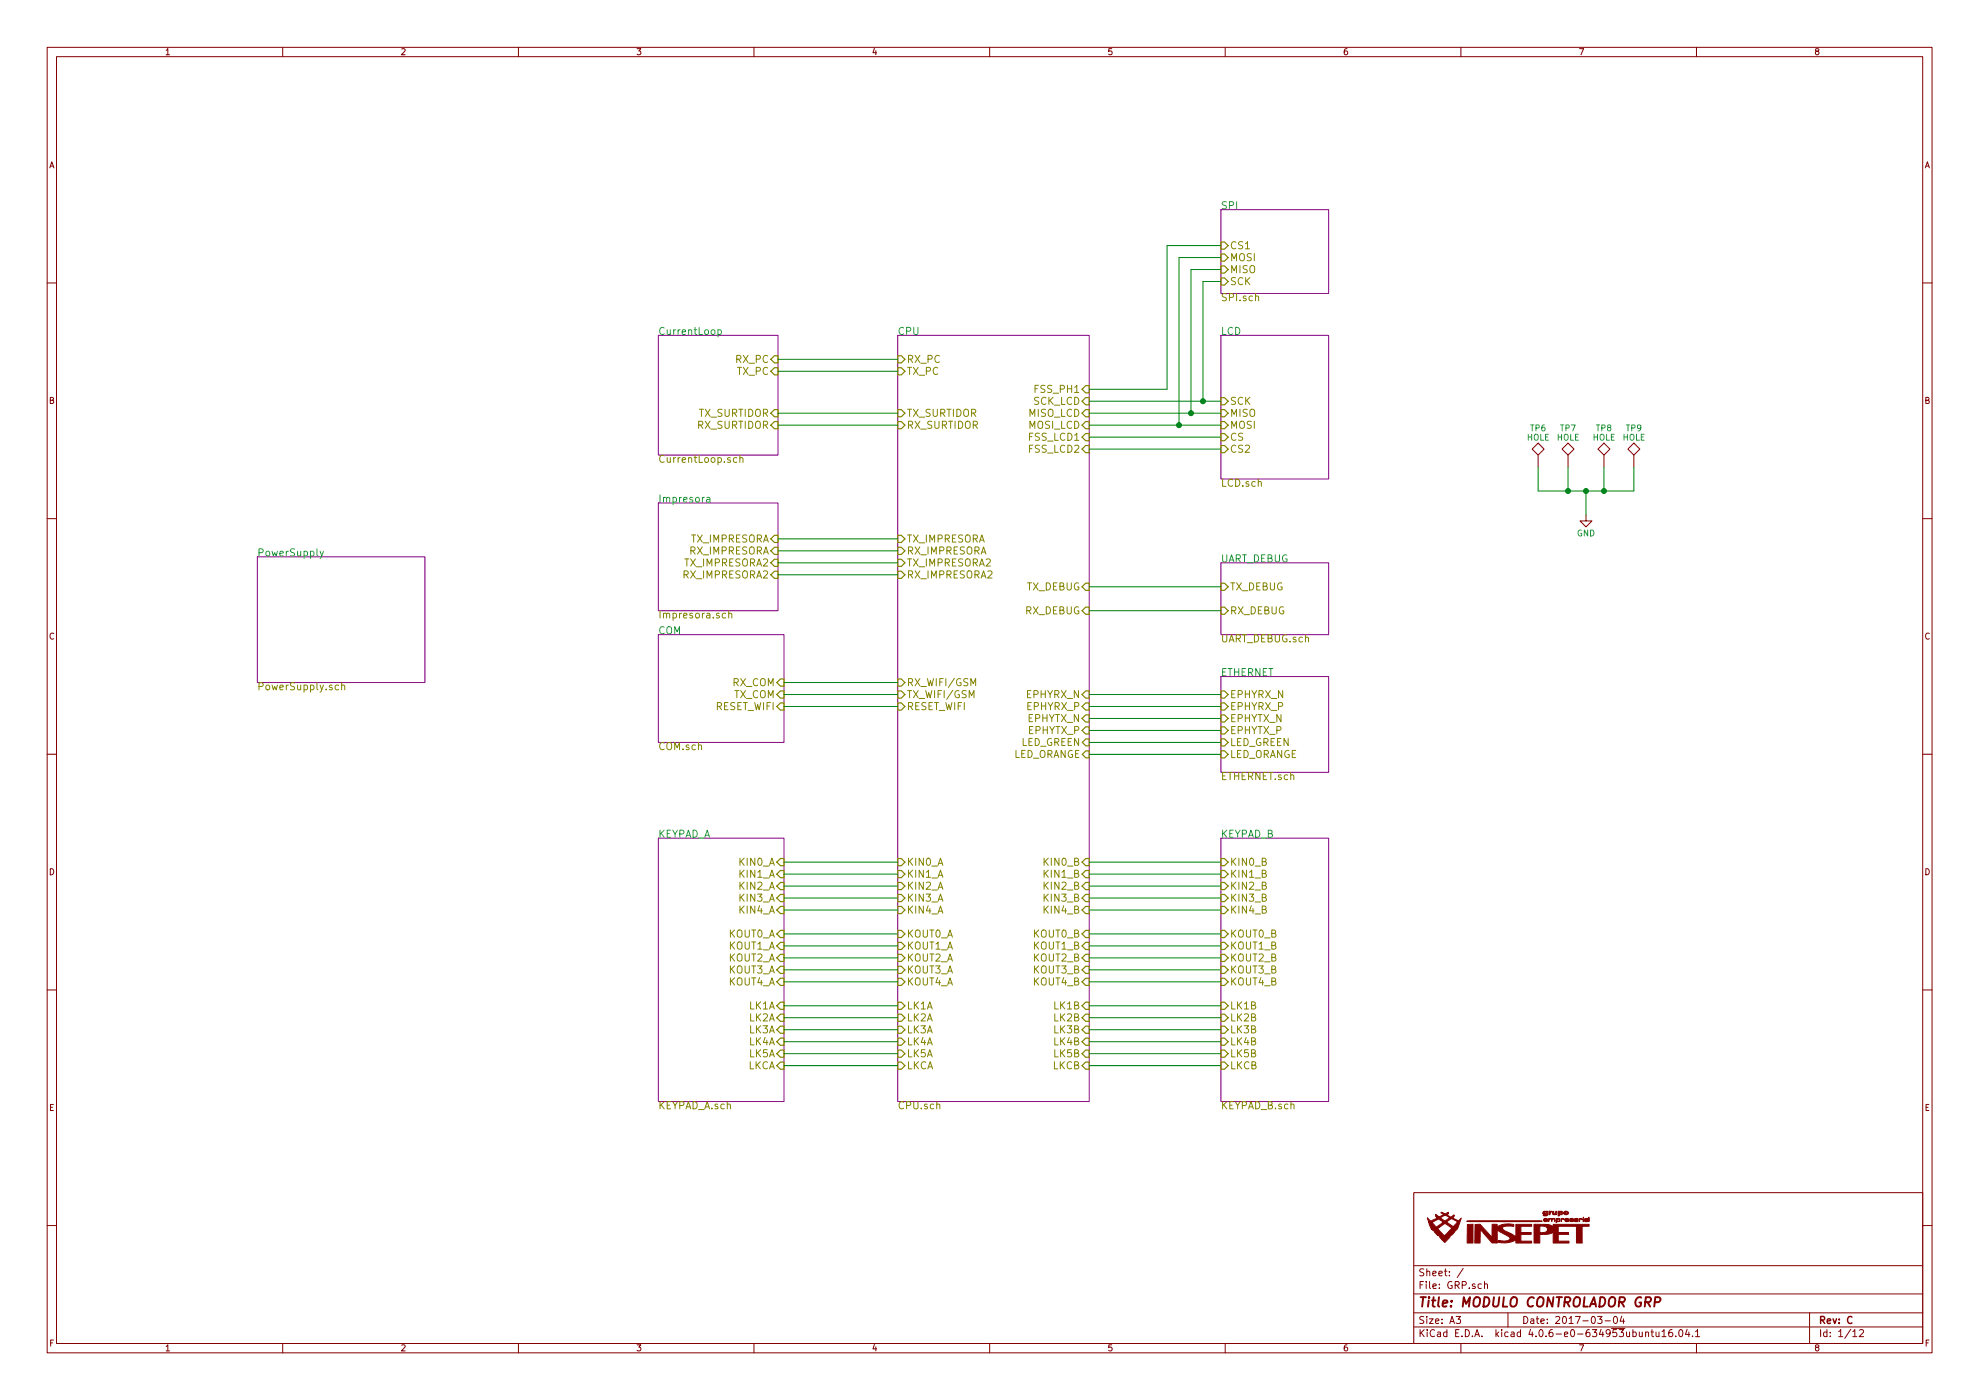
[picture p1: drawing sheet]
<svg xmlns="http://www.w3.org/2000/svg" width="420mm" height="297mm" viewBox="0 0 420 297" stroke-linecap="round" stroke-linejoin="round" font-family="sans-serif">
<g fill="none" stroke="#840000" stroke-width=".21">
<path d="M10 10h400v277h-400zM12 12h396v273.1h-396zM60 10v2M110 10v2M160 10v2M210 10v2M260 10v2M310 10v2M360 10v2M10 60h2M408 60h2M326.4 94l1.3 1.3-1.3 1.3-1.3-1.3z"/>
<path d="M326.4 96.6v2.5M331.5 95.3l1.2-1.3 1.3 1.3-1.3 1.3zM332.7 96.6v2.5M339.1 95.3l1.3-1.3 1.2 1.3-1.2 1.3zM340.4 96.6v2.5M346.7 94l1.3 1.3-1.3 1.3-1.3-1.3zM346.7 96.6v2.5M10 110h2M336.5 109.3v1.2h1.3l-1.3 1.3-1.2-1.3h1.2M408 110h2M10 160h2M408 160h2"/>
<path d="M10 210h2M408 210h2M300 253h108v32.1h-108zM10 260h2M300 278.5h108M300 274.5h108M300 268.5h108M309 279.3h.9l-.5 .6 .5 .1v.7l-.2 .1-.7-.1M310.5 269.1l-1.3 2M315 272.5l.2-.1 .4 .1v.9M315 271.9v1.5M320 278.5v3"/>
<path d="M339 279.3h1l-.6 .6 .5 .1v.7l-.2 .1-.7-.1M342.5 279.5l.2-.2a.8 .8 0 0 1 .5 .8 .8 .8 0 0 1-.5 .7l-.3-.6zM344.1 279.2l-.3 1.1h.9M344.5 279.8v1M384 278.5v6.6M408 260h2M60 285.1v1.9M110 285.1v1.9M160 285.1v1.9M210 285.1v1.9M260 285.1v1.9M300 281.5h108"/>
<path d="M310 285.1v1.9M340.6 280.2h1.1M349.2 282.7l.2-.1 .4 .1v.9M349.2 282.6v1M350.3 282.6h.6M350.5 282.1v1.3l.4 .2M351.4 282.6l.1 .9 .3 .1 .2-.1M352 282.6v1M352.7 282.5l.4-.4v1.5M352.7 283.6h.8M354.8 282.1l-.4 .1a1.11 1.11 0 0 0-.1 1.3l.4 .1 .2-.1 .1-.5-.3-.3h-.4l-.2 .3M355.6 283.5v.1"/>
<path d="M356.4 282.3l.2-.2a.8 .8 0 0 1 .5 .8 .8 .8 0 0 1-.5 .7l-.4-.6zM358 282l-.3 1.1h.9M358.4 282.6v1M359.2 283.5v.1M359.8 282.5l.4-.4v1.5M359.8 283.6h.9M360 285.1v1.9M393.2 282.5l.4-.4v1.5M393.2 283.6h.8M394.6 282.3l.6-.2 .3 .4-1 1.1h1"/>
</g>
<path d="M351.1 276.3l1-.1a.56 .56 0 0 0 .1-.9l-.9-.1-.3 2" fill="none" stroke="#840000" stroke-width=".41"/>
<path d="M259.1 44.5h22.8v17.8h-22.8zM139.7 71.2h25.4v25.4h-25.4zM190.5 71.2h40.6v162.5h-40.6zM259.1 71.2h22.8v30.4h-22.8zM54.6 118.1h35.6v26.7h-35.6zM139.7 106.7h25.4v22.9h-25.4zM259.1 119.4h22.8v15.3h-22.8zM139.7 134.7h26.7v22.8h-26.7zM259.1 143.5h22.8v20.4h-22.8zM139.7 177.8h26.7v55.9h-26.7zM259.1 177.8h22.8v55.9h-22.8z" fill="none" stroke="#840084" stroke-width=".21"/>
<g fill="none" stroke="#848400" stroke-width=".25">
<path d="M259.1 53.9h.7l.8 .7-.8 .8h-.7zM259.1 56.4h.7l.8 .8-.8 .7h-.7zM259.1 59h.7l.8 .7-.8 .8h-.7zM259.1 51.3h.7l.8 .8-.8 .8h-.7zM164.3 78h.8v1.5h-.8l-.7-.7zM164.3 75.5h.8v1.5h-.8l-.7-.8zM190.5 78h.8l.7 .8-.7 .7h-.8zM190.5 75.5h.8l.7 .7-.7 .8h-.8zM164.3 86.9h.8v1.5h-.8l-.7-.7zM164.3 89.4h.8v1.6h-.8l-.7-.8zM190.5 86.9h.8l.7 .8-.7 .7h-.8zM190.5 89.4h.8l.7 .8-.7 .8h-.8z"/>
<path d="M230.4 84.4h.7v1.5h-.7l-.8-.8zM230.4 86.9h.7v1.5h-.7l-.8-.7zM230.4 89.4h.7v1.6h-.7l-.8-.8zM230.4 92h.7v1.5h-.7l-.8-.8zM230.4 94.5h.7v1.5h-.7l-.8-.7zM230.4 81.8h.7v1.5h-.7l-.8-.7zM259.1 84.4h.7l.8 .7-.8 .8h-.7zM259.1 86.9h.7l.8 .8-.8 .7h-.7zM259.1 89.4h.7l.8 .8-.8 .8h-.7zM259.1 92h.7l.8 .7-.8 .8h-.7zM259.1 94.5h.7l.8 .8-.8 .7h-.7zM164.3 113.6h.8v1.5h-.8l-.7-.8z"/>
<path d="M164.3 116.1h.8v1.5h-.8l-.7-.7zM164.3 118.7h.8v1.5h-.8l-.7-.8zM190.5 113.6h.8l.7 .7-.7 .8h-.8zM190.5 116.1h.8l.7 .8-.7 .7h-.8zM190.5 118.7h.8l.7 .7-.7 .8h-.8zM164.3 121.2h.8v1.5h-.8l-.7-.7zM190.5 121.2h.8l.7 .8-.7 .7h-.8zM230.4 123.7h.7v1.6h-.7l-.8-.8zM230.4 128.8h.7v1.5h-.7l-.8-.7zM259.1 128.8h.7l.8 .8-.8 .7h-.7zM259.1 123.7h.7l.8 .8-.8 .8h-.7zM164.8 149.9l.8-.8h.8v1.6h-.8z"/>
<path d="M165.6 146.6h.8v1.5h-.8l-.8-.7zM165.6 144.1h.8v1.5h-.8l-.8-.8zM190.5 146.6h.8l.7 .8-.7 .7h-.8zM190.5 144.1h.8l.7 .7-.7 .8h-.8zM190.5 149.1h.8l.7 .8-.7 .8h-.8zM230.4 146.6h.7v1.5h-.7l-.8-.7zM230.4 149.1h.7v1.6h-.7l-.8-.8zM230.4 151.7h.7v1.5h-.7l-.8-.8zM230.4 154.2h.7v1.5h-.7l-.8-.7zM230.4 156.8h.7v1.5h-.7l-.7-.8zM230.4 159.3h.7v1.5h-.7l-.7-.7zM259.1 154.2h.7l.8 .8-.8 .7h-.7z"/>
<path d="M259.1 151.7h.7l.8 .7-.8 .8h-.7zM259.1 149.1h.7l.8 .8-.8 .8h-.7zM259.1 146.6h.7l.8 .8-.8 .7h-.7zM259.1 156.8h.7l.8 .7-.8 .8h-.7zM259.1 159.3h.7l.8 .8-.8 .7h-.7zM164.8 188l.8-.8h.8v1.6h-.8zM164.8 198.2l.8-.8h.8v1.5h-.8zM165.6 182.2h.8v1.5h-.8l-.8-.8zM165.6 184.7h.8v1.5h-.8l-.8-.7zM165.6 189.8h.8v1.5h-.8l-.8-.8zM165.6 192.3h.8v1.5h-.8l-.8-.7zM165.6 199.9h.8v1.6h-.8l-.8-.8z"/>
<path d="M190.5 182.2h.8l.7 .7-.7 .8h-.8zM190.5 184.7h.8l.7 .8-.7 .7h-.8zM190.5 187.2h.8l.7 .8-.7 .8h-.8zM190.5 189.8h.8l.7 .7-.7 .8h-.8zM190.5 192.3h.8l.7 .8-.7 .7h-.8zM190.5 197.4h.8l.7 .8-.7 .7h-.8zM190.5 199.9h.8l.7 .8-.7 .8h-.8zM229.6 193.1l.8-.8h.7v1.5h-.7zM230.4 182.2h.7v1.5h-.7l-.8-.8zM230.4 184.7h.7v1.5h-.7l-.8-.7zM230.4 187.2h.7v1.6h-.7l-.8-.8zM230.4 189.8h.7v1.5h-.7l-.8-.8z"/>
<path d="M230.4 197.4h.7v1.5h-.7l-.8-.7zM230.4 199.9h.7v1.6h-.7l-.8-.8zM259.1 182.2h.7l.8 .7-.8 .8h-.7zM259.1 184.7h.7l.8 .8-.8 .7h-.7zM259.1 187.2h.7l.8 .8-.8 .8h-.7zM259.1 189.8h.7l.8 .7-.8 .8h-.7zM259.1 192.3h.7l.8 .8-.8 .7h-.7zM259.1 197.4h.7l.8 .8-.8 .7h-.7zM259.1 199.9h.7l.8 .8-.8 .8h-.7zM165.6 212.6h.8v1.6h-.8l-.8-.8zM165.6 215.2h.8v1.5h-.8l-.8-.8zM165.6 217.7h.8v1.5h-.8l-.8-.7z"/>
<path d="M165.6 202.5h.8v1.5h-.8l-.8-.8zM165.6 205h.8v1.5h-.8l-.8-.7zM165.6 207.6h.8v1.5h-.8l-.8-.8zM190.5 212.6h.8l.7 .8-.7 .8h-.8zM190.5 215.2h.8l.7 .7-.7 .8h-.8zM190.5 217.7h.8l.7 .8-.7 .7h-.8zM190.5 202.5h.8l.7 .7-.7 .8h-.8zM190.5 205h.8l.7 .8-.7 .7h-.8zM190.5 207.6h.8l.7 .7-.7 .8h-.8zM229.6 205.8l.8-.8h.7v1.5h-.7zM229.6 215.9l.8-.7h.7v1.5h-.7zM230.4 202.5h.7v1.5h-.7l-.8-.8z"/>
<path d="M230.4 207.6h.7v1.5h-.7l-.8-.8zM230.4 212.6h.7v1.6h-.7l-.8-.8zM230.4 217.7h.7v1.5h-.7l-.8-.7zM259.1 202.5h.7l.8 .7-.8 .8h-.7zM259.1 205h.7l.8 .8-.8 .7h-.7zM259.1 207.6h.7l.8 .7-.8 .8h-.7zM259.1 212.6h.7l.8 .8-.8 .8h-.7zM259.1 215.2h.7l.8 .7-.8 .8h-.7zM259.1 217.7h.7l.8 .8-.8 .7h-.7zM164.8 221l.8-.7h.8v1.5h-.8zM165.6 222.8h.8v1.5h-.8l-.8-.7zM165.6 225.3h.8v1.6h-.8l-.8-.8z"/>
<path d="M190.5 220.3h.8l.7 .7-.7 .8h-.8zM190.5 222.8h.8l.7 .8-.7 .7h-.8zM190.5 225.3h.8l.7 .8-.7 .8h-.8zM230.4 220.3h.7v1.5h-.7l-.8-.8zM230.4 222.8h.7v1.5h-.7l-.8-.7zM230.4 225.3h.7v1.6h-.7l-.8-.8zM259.1 220.3h.7l.8 .7-.8 .8h-.7zM259.1 222.8h.7l.8 .8-.8 .7h-.7zM259.1 225.3h.7l.8 .8-.8 .8h-.7z"/>
</g>
<path d="M152.3 70h.5l.3 .3-.2 .6h-.6M152.3 70v1.5M67.9 117l.4 1M68.6 117l-.5 1.3-.2 .2M150 105.6h.6v.9M150.6 105.9l-.6 .1a.3 .3 0 0 0 .1 .5h.5" fill="none" stroke="#008484" stroke-width=".21"/>
<path d="M266.4 63l.1-.1a.36 .36 0 0 1 .6 .1v.8M156.4 97.2l-.5-.1-.3 .3 .2 .6h.6M157 97.2h.1a.36 .36 0 0 1 .6 .1v.8M157 96.6v1.5M154 130.2l-.4-.1-.3 .3 .1 .6h.6M154.6 130.3l.1-.1a.36 .36 0 0 1 .6 .1v.8M154.6 129.6v1.5M71.9 145.4h-.5l-.3 .3 .2 .6h.6M72.5 145.5l.1-.1a.36 .36 0 0 1 .6 .2v.8M72.5 144.8v1.6" fill="none" stroke="#848400" stroke-width=".21"/>
<g fill="none" stroke="#008400" stroke-width=".21">
<path d="M259.1 59.7h-3.8v25.4M259.1 57.2h-6.4v30.5M259.1 54.6h-8.9v35.6M259.1 52.1h-11.5v30.5h-16.5M165.1 76.2h25.4M165.1 78.8h25.4M165.1 87.7h25.4M165.1 90.2h25.4M231.1 87.7h28M231.1 90.2h28M231.1 95.3h28M231.1 92.7h28"/>
<path d="M231.1 85.1h28M326.4 99.1v5.1h20.3v-5.1M332.7 99.1v5.1M340.4 99.1v5.1M165.1 114.3h25.4M165.1 116.9h25.4M165.1 119.4h25.4M336.5 104.2v5.1M165.1 122h25.4M231.1 124.5h28M231.1 129.6h28M166.4 149.9h24.1"/>
<path d="M166.4 144.8h24.1M166.4 147.4h24.1M231.1 149.9h28M231.1 147.4h28M231.1 155h28M231.1 152.4h28M231.1 157.5h28M231.1 160.1h28M166.4 182.9h24.1M166.4 185.5h24.1M166.4 188h24.1M166.4 190.5h24.1"/>
<path d="M166.4 193.1h24.1M166.4 198.2h24.1M231.1 182.9h28M231.1 185.5h28M231.1 188h28M231.1 190.5h28M231.1 193.1h28M231.1 198.2h28M166.4 200.7h24.1M166.4 203.2h24.1M166.4 205.8h24.1M166.4 208.3h24.1"/>
<path d="M166.4 213.4h24.1M166.4 215.9h24.1M166.4 218.5h24.1M231.1 200.7h28M231.1 203.2h28M231.1 205.8h28M231.1 208.3h28M231.1 213.4h28M231.1 215.9h28M231.1 218.5h28M166.4 221h24.1M166.4 223.6h24.1"/>
<path d="M166.4 226.1h24.1M231.1 221h28M231.1 223.6h28M231.1 226.1h28"/>
</g>
<g fill="#008400" stroke="#008400" stroke-width=".25">
<circle cx="255.3" cy="85.1" r=".51"/>
<circle cx="252.7" cy="87.7" r=".51"/>
<circle cx="250.2" cy="90.2" r=".51"/>
<circle cx="332.7" cy="104.2" r=".51"/>
<circle cx="336.5" cy="104.2" r=".51"/>
<circle cx="340.4" cy="104.2" r=".51"/>
</g>
<g fill="#840000" stroke="#840000" stroke-width=".21">
<path d="M311.4 259.8h1.2v3.9h-1.3z"/>
<path d="M336 258.3v.1z"/>
<path d="M336 258.6v.6z"/>
<path d="M337.1 258.3l.1 .9z"/>
<path d="M335.1 258.6h.6l.1 .2-.6-.1-.1 .5z"/>
<path d="M328.7 257l.6 .1-.3 .2-.1 .4h-.2z"/>
<path d="M331.3 258.6a.34 .34 0 0 1 .4-.1 .34 .34 0 0 1 .2 .3l-.2-.1h-.3l-.1 .5z"/>
<path d="M311.3 259.1h16l-8 .1h-7.5z"/>
<path d="M329.5 257l.2 .1 .1 .5 .2-.1 .1-.5h.3v.7h-.8l-.2-.2z"/>
<path d="M328.6 258.6l1.2-.1 .2 .2-.1 .5v-.5l-.5-.1-.1 .6-.1-.6-.4 .1-.2 .5z"/>
<path d="M330.2 258.6h.7l.1 .4-.1 .2h-.5l-.1 .2-.1-.4a.4 .4 0 0 0 .5 .1 .4 .4 0 0 0 .2-.4h-.5v.3h-.2z"/>
<path d="M331.9 257.2a.51 .51 0 0 1 .6-.2 .51 .51 0 0 1 .3 .5l-.5 .2h-.3l-.2-.3 .6 .2 .1-.3-.2-.1-.2 .2h-.3z"/>
<path d="M330.7 257h.2a.45 .45 0 0 1 .6 .1 .45 .45 0 0 1-.1 .6h-.4l-.1 .2-.2 .1v-.7h.3l.2 .3 .1-.2-.1-.2-.5 .1z"/>
<path d="M334.1 258.6h.7v.6l-.7-.1v-.1l.3 .1 .3-.1h-.6l.6-.3z"/>
<path d="M332.2 258.6a.42 .42 0 0 1 .4-.1 .42 .42 0 0 1 .3 .3l-.7 .2h.6a.4 .4 0 0 1-.4 .3 .4 .4 0 0 1-.3-.4v-.2h.7h-.7z"/>
<path d="M327.6 258.6a.4 .4 0 0 1 .5-.1 .4 .4 0 0 1 .3 .3l-.7 .1a.43 .43 0 0 0 .7 .1l-.7 .2-.1-.4 .7-.1-.7 .1z"/>
<path d="M333.1 258.6a.38 .38 0 0 1 .4-.2 .38 .38 0 0 1 .3 .3h-.6a.49 .49 0 0 1 .7 .4 .54 .54 0 0 1-.8-.1l.2 .1 .5-.1-.7-.2z"/>
<path d="M336.2 258.6l.7-.1 .1 .6-.6 .1-.2-.2 .3 .1 .4-.1h-.7l.1-.2 .6-.1z"/>
<path d="M327.5 257.1l.7-.1a.59 .59 0 0 1 .1 .9l-.7 .1-.1-.2h.6v-.1a.48 .48 0 0 1-.7-.3l.5 .1 .2-.2-.2-.2-.2 .3h-.3z"/>
<path d="M325.5 259.8h3.1l1 .5v-.5h7.6v.4h-1.5v3.5h-1.2v-3.5h-3.8v1.3h2.1v.4h-2.1v1.4h2.2v.4h-3.3v-2.3l-.8 .4-2.1 .1v1.8h-1.2v-3.6h1.2v1.5l.6-.1a.74 .74 0 0 0 .9-.2 .74 .74 0 0 0-.1-1l-.7-.2h-1.9z"/>
<path d="M313 259.8h1.1l2.5 2.7v-2.7h1.1v.6a4.2 4.2 0 0 1 3.5-.6v.4h-.2a2.92 2.92 0 0 0-2.2 .3 1.4 1.4 0 0 0 1.3 1l.9 .4 .7 .6v-2.7h3.3v.4h-2.3v1.3h2.2v.4h-2.2v1.4h2.3v.4h-3.3v-.7a4 4 0 0 1-3.8 .5l.2-.3a2.44 2.44 0 0 0 2.3-.3l-.1-.5-2.6-1.5v2.8h-1.1l-2.5-2.9v2.9h-1.1z"/>
<path d="M302.9 258.4l.7 .7 1.4-.7h.6l1 .6 1-.7-.9-.5-1.1 .6h-.6l-.4-.4v-.4l.8 .6 .9-.5-.5-.4v-.1l.8 .4 .7-.4 .1 .3-.4 .2 .9 .6 .6-.5 .1 .3-.3 .3 1.2 .6 .5-.5-.1 .4a6.4 6.4 0 0 1-1.9 3.2l-.3-.2v.5l-1.2 1.2-1.1-1.2v-.5l-.3 .3-.8-1.1-.6-.4h1.4l1.4 1.5 1.6-1.6-1.5-1-1.5 1.1h-1.4l-.5-1.4h.7l.9 1.1 1.4-1.1h.8l1.4 1 .9-1.1-1.3-.7-1 .8h-.8l-.2-.2a.89 .89 0 0 0-1.5-.1l-.6 .3h-.7z"/>
</g>
<text font-size="2.8" fill="#840000" x="301" y="277.3">Title: MODULO CONTROLADOR GRP</text>
<g font-size="2.1" fill="#008484">
<text x="259.1" y="44.4">SPI</text>
<text x="139.7" y="71.1">CurrentLoop</text>
<text x="190.5" y="71.1">CPU</text>
<text x="259.1" y="71.1">LCD</text>
<text x="139.7" y="106.6">Impresora</text>
<text x="54.6" y="118">PowerSupply</text>
<text x="259.1" y="119.3">UART_DEBUG</text>
<text x="139.7" y="134.6">COM</text>
<text x="259.1" y="143.4">ETHERNET</text>
<text x="139.7" y="177.7">KEYPAD_A</text>
<text x="259.1" y="177.7">KEYPAD_B</text>
</g>
<g font-size="2.1" fill="#848400">
<text x="261" y="52.9">CS1</text>
<text x="261" y="55.4">MOSI</text>
<text x="261" y="57.9">MISO</text>
<text x="259.1" y="63.9">SPI.sch</text>
<text x="261" y="60.5">SCK</text>
<text x="156.1" y="77">RX_PC</text>
<text x="192.4" y="77">RX_PC</text>
<text x="156.3" y="79.5">TX_PC</text>
<text x="192.4" y="79.5">TX_PC</text>
<text x="219.8" y="83.3">FSS_PH1</text>
<text x="148.2" y="88.4">TX_SURTIDOR</text>
<text x="192.4" y="88.4">TX_SURTIDOR</text>
<text x="218.2" y="88.4">MISO_LCD</text>
<text x="219.2" y="85.9">SCK_LCD</text>
<text x="261" y="85.9">SCK</text>
<text x="261" y="88.4">MISO</text>
<text x="148" y="91">RX_SURTIDOR</text>
<text x="192.4" y="91">RX_SURTIDOR</text>
<text x="218.2" y="91">MOSI_LCD</text>
<text x="218.4" y="93.5">FSS_LCD1</text>
<text x="261" y="91">MOSI</text>
<text x="261" y="93.5">CS</text>
<text x="139.7" y="98.2">CurrentLoop.sch</text>
<text x="218.4" y="96">FSS_LCD2</text>
<text x="261" y="96">CS2</text>
<text x="259.1" y="103.3">LCD.sch</text>
<text x="146.2" y="117.6">RX_IMPRESORA</text>
<text x="146.4" y="115.1">TX_IMPRESORA</text>
<text x="192.4" y="115.1">TX_IMPRESORA</text>
<text x="192.4" y="117.6">RX_IMPRESORA</text>
<text x="145" y="122.7">RX_IMPRESORA2</text>
<text x="145.2" y="120.2">TX_IMPRESORA2</text>
<text x="192.4" y="120.2">TX_IMPRESORA2</text>
<text x="192.4" y="122.7">RX_IMPRESORA2</text>
<text x="217.7" y="125.3">TX_DEBUG</text>
<text x="261" y="125.3">TX_DEBUG</text>
<text x="139.7" y="131.2">Impresora.sch</text>
<text x="217.4" y="130.3">RX_DEBUG</text>
<text x="261" y="130.3">RX_DEBUG</text>
<text x="259.1" y="136.3">UART_DEBUG.sch</text>
<text x="54.6" y="146.4">PowerSupply.sch</text>
<text x="155.4" y="145.6">RX_COM</text>
<text x="155.6" y="148.1">TX_COM</text>
<text x="192.4" y="148.1">TX_WIFI/GSM</text>
<text x="192.4" y="145.6">RX_WIFI/GSM</text>
<text x="217.8" y="148.1">EPHYRX_N</text>
<text x="261" y="148.1">EPHYRX_N</text>
<text x="151.7" y="150.7">RESET_WIFI</text>
<text x="192.4" y="150.7">RESET_WIFI</text>
<text x="217.9" y="150.7">EPHYRX_P</text>
<text x="218" y="153.2">EPHYTX_N</text>
<text x="218.1" y="155.7">EPHYTX_P</text>
<text x="261" y="155.7">EPHYTX_P</text>
<text x="261" y="153.2">EPHYTX_N</text>
<text x="261" y="150.7">EPHYRX_P</text>
<text x="139.7" y="159.1">COM.sch</text>
<text x="214.7" y="160.8">LED_ORANGE</text>
<text x="216.5" y="158.3">LED_GREEN</text>
<text x="261" y="158.3">LED_GREEN</text>
<text x="261" y="160.8">LED_ORANGE</text>
<text x="259.1" y="165.5">ETHERNET.sch</text>
<text x="156.9" y="183.7">KIN0_A</text>
<text x="192.4" y="183.7">KIN0_A</text>
<text x="221.7" y="183.7">KIN0_B</text>
<text x="261" y="183.7">KIN0_B</text>
<text x="156.9" y="186.2">KIN1_A</text>
<text x="156.9" y="188.8">KIN2_A</text>
<text x="156.9" y="191.3">KIN3_A</text>
<text x="192.4" y="186.2">KIN1_A</text>
<text x="192.4" y="188.8">KIN2_A</text>
<text x="192.4" y="191.3">KIN3_A</text>
<text x="221.7" y="186.2">KIN1_B</text>
<text x="221.7" y="188.8">KIN2_B</text>
<text x="221.7" y="191.3">KIN3_B</text>
<text x="261" y="186.2">KIN1_B</text>
<text x="261" y="188.8">KIN2_B</text>
<text x="261" y="191.3">KIN3_B</text>
<text x="156.9" y="193.8">KIN4_A</text>
<text x="192.4" y="193.8">KIN4_A</text>
<text x="221.7" y="193.8">KIN4_B</text>
<text x="261" y="193.8">KIN4_B</text>
<text x="154.5" y="198.9">KOUT0_A</text>
<text x="154.5" y="201.5">KOUT1_A</text>
<text x="154.5" y="204">KOUT2_A</text>
<text x="192.4" y="198.9">KOUT0_A</text>
<text x="192.4" y="201.5">KOUT1_A</text>
<text x="192.4" y="204">KOUT2_A</text>
<text x="219.3" y="198.9">KOUT0_B</text>
<text x="219.3" y="201.5">KOUT1_B</text>
<text x="219.3" y="204">KOUT2_B</text>
<text x="261" y="198.9">KOUT0_B</text>
<text x="261" y="201.5">KOUT1_B</text>
<text x="261" y="204">KOUT2_B</text>
<text x="154.5" y="206.5">KOUT3_A</text>
<text x="154.5" y="209.1">KOUT4_A</text>
<text x="192.4" y="206.5">KOUT3_A</text>
<text x="192.4" y="209.1">KOUT4_A</text>
<text x="219.3" y="206.5">KOUT3_B</text>
<text x="219.3" y="209.1">KOUT4_B</text>
<text x="261" y="206.5">KOUT3_B</text>
<text x="261" y="209.1">KOUT4_B</text>
<text x="158.9" y="214.2">LK1A</text>
<text x="192.4" y="214.2">LK1A</text>
<text x="223.7" y="214.2">LK1B</text>
<text x="261" y="214.2">LK1B</text>
<text x="158.9" y="216.7">LK2A</text>
<text x="158.9" y="219.2">LK3A</text>
<text x="158.9" y="221.8">LK4A</text>
<text x="192.4" y="216.7">LK2A</text>
<text x="192.4" y="219.2">LK3A</text>
<text x="192.4" y="221.8">LK4A</text>
<text x="223.7" y="216.7">LK2B</text>
<text x="223.7" y="219.2">LK3B</text>
<text x="223.7" y="221.8">LK4B</text>
<text x="261" y="216.7">LK2B</text>
<text x="261" y="219.2">LK3B</text>
<text x="261" y="221.8">LK4B</text>
<text x="158.5" y="226.9">LKCA</text>
<text x="158.9" y="224.3">LK5A</text>
<text x="192.4" y="224.3">LK5A</text>
<text x="192.4" y="226.9">LKCA</text>
<text x="223.3" y="226.9">LKCB</text>
<text x="223.7" y="224.3">LK5B</text>
<text x="261" y="224.3">LK5B</text>
<text x="261" y="226.9">LKCB</text>
<text x="139.7" y="235.3">KEYPAD_A.sch</text>
<text x="190.5" y="235.3">CPU.sch</text>
<text x="259.1" y="235.3">KEYPAD_B.sch</text>
</g>
<g font-size="2.1" fill="#840000">
<text x="301" y="273.5">File: GRP.sch</text>
<text x="301" y="270.8">Sheet: /</text>
<text x="301" y="280.9">Size: A3</text>
<text x="323" y="280.9">Date: 2017-03-04</text>
<text x="386" y="280.9">Rev: C</text>
<text x="301" y="283.7">KiCad E.D.A. kicad 4.0.6-e0-634953ubuntu16.04.1</text>
<text x="386" y="283.7">Id: 1/12</text>
</g>
<g font-size="1.8" fill="#840000">
<text x="35" y="11.7">1</text>
<text x="85" y="11.7">2</text>
<text x="135" y="11.7">3</text>
<text x="185" y="11.7">4</text>
<text x="235" y="11.7">5</text>
<text x="285" y="11.7">6</text>
<text x="335" y="11.7">7</text>
<text x="385" y="11.7">8</text>
<text x="10.4" y="35.7">A</text>
<text x="408.4" y="35.7">A</text>
<text x="10.4" y="85.7">B</text>
<text x="408.4" y="85.7">B</text>
<text x="10.4" y="135.7">C</text>
<text x="408.4" y="135.7">C</text>
<text x="10.4" y="185.7">D</text>
<text x="408.4" y="185.7">D</text>
<text x="10.4" y="235.7">E</text>
<text x="408.4" y="235.7">E</text>
<text x="10.5" y="285.7">F</text>
<text x="35" y="286.7">1</text>
<text x="85" y="286.7">2</text>
<text x="135" y="286.7">3</text>
<text x="185" y="286.7">4</text>
<text x="235" y="286.7">5</text>
<text x="285" y="286.7">6</text>
<text x="335" y="286.7">7</text>
<text x="385" y="286.7">8</text>
<text x="408.5" y="285.7">F</text>
</g>
<g font-size="1.8" fill="#008484">
<text x="324" y="93.5">HOLE</text>
<text x="324.8" y="91.5">TP6</text>
<text x="330.3" y="93.5">HOLE</text>
<text x="331.1" y="91.5">TP7</text>
<text x="337.9" y="93.5">HOLE</text>
<text x="338.7" y="91.5">TP8</text>
<text x="344.3" y="93.5">HOLE</text>
<text x="345.1" y="91.5">TP9</text>
<text x="334.6" y="113.8">GND</text>
</g>
</svg>
